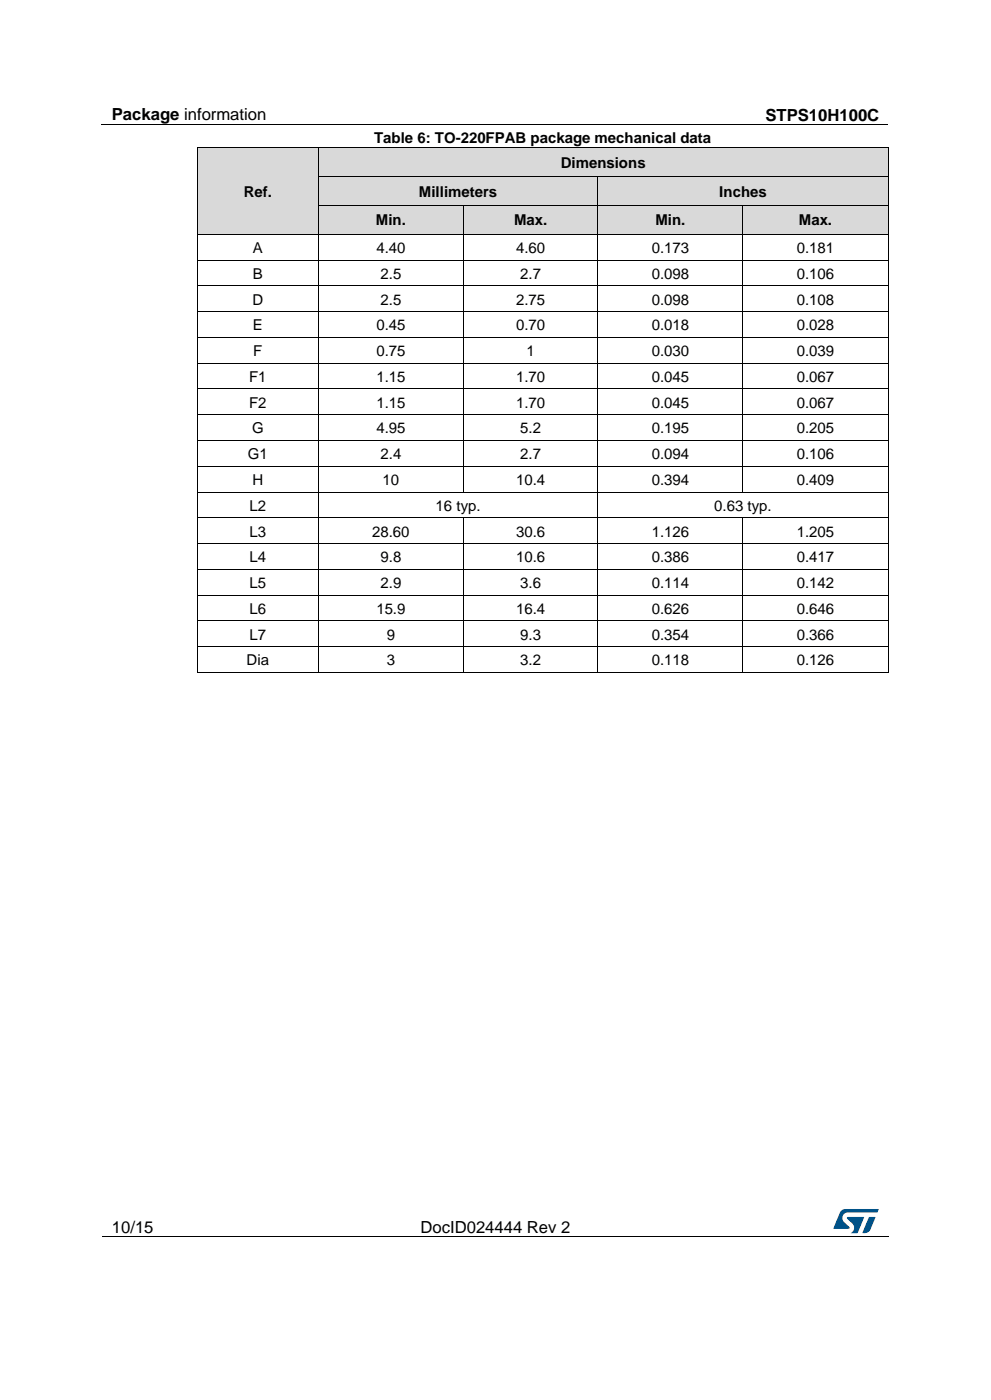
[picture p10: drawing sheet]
<svg xmlns="http://www.w3.org/2000/svg" width="210mm" height="297mm" viewBox="0 0 210 297" stroke-linecap="round" stroke-linejoin="round" font-family="sans-serif">
<path d="M21.5 26.4h166.7M21.5 262.4h166.7" fill="none" stroke="#000" stroke-width=".21"/>
<g fill="#000">
<path d="M104.8 26.4h.2v.1h-.2z" fill-rule="evenodd"/>
<path d="M61.6 262.3h.1v.2h-.1z" fill-rule="evenodd"/>
<path d="M148 262.3h.2v.2h-.2z" fill-rule="evenodd"/>
</g>
<g fill="#005288">
<path d="M178.2 256.9l.6-.4h.4l7 .1-.3 .6h-6.1a1.26 1.26 0 0 0-1.3 1.1 1.26 1.26 0 0 0 .8 1.4l.7 .6v.3l-3.3 .1z"/>
<path d="M184.2 258.2l1.3 .1-1 2.5a1.32 1.32 0 0 1-1.7 .7z"/>
<path d="M179.6 258.2l3.6 .1-1.5 3.3h-1.4a1.35 1.35 0 0 0 .7-1.2 1.35 1.35 0 0 0-.8-1.2l-.6-.6z"/>
</g>
<g fill="#d9d9d9">
<path d="M41.8 31.4h25.7v18.2h-25.7z" fill-rule="evenodd"/>
<path d="M43.7 37.5h21.9v6h-21.9z" fill-rule="evenodd"/>
<path d="M67.5 31.4h120.7v6h-120.7z" fill-rule="evenodd"/>
<path d="M69.4 31.4h116.9v6h-116.9z" fill-rule="evenodd"/>
</g>
<g fill="#000">
<path d="M41.8 31.3v.1z" fill-rule="evenodd"/>
<path d="M41.8 31.3v.1z" fill-rule="evenodd"/>
<path d="M67.4 31.3l.1 .1z" fill-rule="evenodd"/>
<path d="M188.2 31.3l.1 .1z" fill-rule="evenodd"/>
<path d="M188.2 31.3l.1 .1z" fill-rule="evenodd"/>
</g>
<path d="M41.8 31.4v6M41.8 31.4h25.6M67.5 31.4v6M67.5 31.4h120.7M188.2 31.4v6" fill="none" stroke="#000" stroke-width=".21"/>
<g fill="#d9d9d9">
<path d="M67.5 37.5h59.2v6h-59.2z" fill-rule="evenodd"/>
<path d="M69.4 37.5h55.4v6h-55.4z" fill-rule="evenodd"/>
<path d="M126.8 37.5h61.4v6h-61.4z" fill-rule="evenodd"/>
<path d="M128.6 37.5h57.7v6h-57.7z" fill-rule="evenodd"/>
</g>
<g fill="#000">
<path d="M41.8 37.4v.1z" fill-rule="evenodd"/>
<path d="M67.4 37.4l.1 .1z" fill-rule="evenodd"/>
<path d="M126.7 37.4l.1 .1z" fill-rule="evenodd"/>
<path d="M188.2 37.4l.1 .1z" fill-rule="evenodd"/>
</g>
<path d="M41.8 37.5v6M67.5 37.5v6M67.5 37.5h59.2M126.7 37.5v6M126.8 37.5h61.4M188.2 37.5v6" fill="none" stroke="#000" stroke-width=".21"/>
<g fill="#d9d9d9">
<path d="M67.5 43.6h30.7v6h-30.7z" fill-rule="evenodd"/>
<path d="M69.4 43.6h27v6h-27z" fill-rule="evenodd"/>
<path d="M98.3 43.6h28.4v6h-28.4z" fill-rule="evenodd"/>
<path d="M100.2 43.6h24.6v6h-24.6z" fill-rule="evenodd"/>
<path d="M126.8 43.6h30.7v6h-30.7z" fill-rule="evenodd"/>
<path d="M128.6 43.6h27v6h-27z" fill-rule="evenodd"/>
<path d="M157.5 43.6h30.7v6h-30.7z" fill-rule="evenodd"/>
<path d="M159.4 43.6h26.9v6h-26.9z" fill-rule="evenodd"/>
</g>
<g fill="#000">
<path d="M41.7 49.6h.2v.2h-.2z" fill-rule="evenodd"/>
<path d="M41.7 49.6h.2v.2h-.2z" fill-rule="evenodd"/>
<path d="M41.7 55.1h.2v.2h-.2z" fill-rule="evenodd"/>
<path d="M41.8 43.5v.1z" fill-rule="evenodd"/>
<path d="M41.9 49.6h.2v.2h-.2z" fill-rule="evenodd"/>
<path d="M67.4 49.6h.2v.2h-.2z" fill-rule="evenodd"/>
<path d="M67.4 55.1h.2v.2h-.2z" fill-rule="evenodd"/>
<path d="M67.4 43.5l.1 .1z" fill-rule="evenodd"/>
<path d="M67.6 49.6h.1v.2h-.1z" fill-rule="evenodd"/>
<path d="M98.2 49.6h.1v.2h-.1z" fill-rule="evenodd"/>
<path d="M98.2 55.1h.1v.2h-.1z" fill-rule="evenodd"/>
<path d="M98.2 43.5l.1 .1z" fill-rule="evenodd"/>
<path d="M98.3 49.6h.2v.2h-.2z" fill-rule="evenodd"/>
<path d="M126.6 49.6h.2v.2h-.2z" fill-rule="evenodd"/>
<path d="M126.6 55.1h.2v.2h-.2z" fill-rule="evenodd"/>
<path d="M126.7 43.5l.1 .1z" fill-rule="evenodd"/>
<path d="M126.8 49.6h.2v.2h-.2z" fill-rule="evenodd"/>
<path d="M157.4 49.6h.2v.2h-.2z" fill-rule="evenodd"/>
<path d="M157.4 55.1h.2v.2h-.2z" fill-rule="evenodd"/>
<path d="M157.4 43.5l.1 .1z" fill-rule="evenodd"/>
<path d="M157.6 49.6h.1v.2h-.1z" fill-rule="evenodd"/>
<path d="M188.2 49.6h.1v.2h-.1z" fill-rule="evenodd"/>
<path d="M188.2 49.6h.1v.2h-.1z" fill-rule="evenodd"/>
<path d="M188.2 55.1h.1v.2h-.1z" fill-rule="evenodd"/>
<path d="M188.2 43.5l.1 .1z" fill-rule="evenodd"/>
<path d="M41.7 60.5h.2v.2h-.2z" fill-rule="evenodd"/>
<path d="M41.7 66h.2v.2h-.2z" fill-rule="evenodd"/>
<path d="M41.7 71.5h.2v.2h-.2z" fill-rule="evenodd"/>
<path d="M41.7 76.9h.2v.2h-.2z" fill-rule="evenodd"/>
<path d="M67.4 60.5h.2v.2h-.2z" fill-rule="evenodd"/>
<path d="M67.4 66h.2v.2h-.2z" fill-rule="evenodd"/>
<path d="M67.4 71.5h.2v.2h-.2z" fill-rule="evenodd"/>
<path d="M67.4 76.9h.2v.2h-.2z" fill-rule="evenodd"/>
<path d="M98.2 60.5h.1v.2h-.1z" fill-rule="evenodd"/>
<path d="M98.2 66h.1v.2h-.1z" fill-rule="evenodd"/>
<path d="M98.2 71.5h.1v.2h-.1z" fill-rule="evenodd"/>
<path d="M98.2 76.9h.1v.2h-.1z" fill-rule="evenodd"/>
<path d="M126.6 60.5h.2v.2h-.2z" fill-rule="evenodd"/>
<path d="M126.6 66h.2v.2h-.2z" fill-rule="evenodd"/>
<path d="M126.6 71.5h.2v.2h-.2z" fill-rule="evenodd"/>
<path d="M126.6 76.9h.2v.2h-.2z" fill-rule="evenodd"/>
<path d="M157.4 60.5h.2v.2h-.2z" fill-rule="evenodd"/>
<path d="M157.4 66h.2v.2h-.2z" fill-rule="evenodd"/>
<path d="M157.4 71.5h.2v.2h-.2z" fill-rule="evenodd"/>
<path d="M157.4 76.9h.2v.2h-.2z" fill-rule="evenodd"/>
<path d="M188.2 60.5h.1v.2h-.1z" fill-rule="evenodd"/>
<path d="M188.2 66h.1v.2h-.1z" fill-rule="evenodd"/>
<path d="M188.2 71.5h.1v.2h-.1z" fill-rule="evenodd"/>
<path d="M188.2 76.9h.1v.2h-.1z" fill-rule="evenodd"/>
<path d="M41.7 82.4h.2v.2h-.2z" fill-rule="evenodd"/>
<path d="M41.7 87.9h.2v.2h-.2z" fill-rule="evenodd"/>
<path d="M41.7 93.4h.2v.1h-.2z" fill-rule="evenodd"/>
<path d="M41.7 98.8h.2v.2h-.2z" fill-rule="evenodd"/>
<path d="M67.4 82.4h.2v.2h-.2z" fill-rule="evenodd"/>
<path d="M67.4 87.9h.2v.2h-.2z" fill-rule="evenodd"/>
<path d="M67.4 93.4h.2v.1h-.2z" fill-rule="evenodd"/>
<path d="M67.4 98.8h.2v.2h-.2z" fill-rule="evenodd"/>
<path d="M98.2 82.4h.1v.2h-.1z" fill-rule="evenodd"/>
<path d="M98.2 87.9h.1v.2h-.1z" fill-rule="evenodd"/>
<path d="M98.2 93.4h.1v.1h-.1z" fill-rule="evenodd"/>
<path d="M98.2 98.8h.1v.2h-.1z" fill-rule="evenodd"/>
<path d="M126.6 82.4h.2v.2h-.2z" fill-rule="evenodd"/>
<path d="M126.6 87.9h.2v.2h-.2z" fill-rule="evenodd"/>
<path d="M126.6 93.4h.2v.1h-.2z" fill-rule="evenodd"/>
<path d="M126.6 98.8h.2v.2h-.2z" fill-rule="evenodd"/>
<path d="M157.4 82.4h.2v.2h-.2z" fill-rule="evenodd"/>
<path d="M157.4 87.9h.2v.2h-.2z" fill-rule="evenodd"/>
<path d="M157.4 93.4h.2v.1h-.2z" fill-rule="evenodd"/>
<path d="M157.4 98.8h.2v.2h-.2z" fill-rule="evenodd"/>
<path d="M188.2 82.4h.1v.2h-.1z" fill-rule="evenodd"/>
<path d="M188.2 87.9h.1v.2h-.1z" fill-rule="evenodd"/>
<path d="M188.2 93.4h.1v.1h-.1z" fill-rule="evenodd"/>
<path d="M188.2 98.8h.1v.2h-.1z" fill-rule="evenodd"/>
<path d="M41.7 104.3h.2v.2h-.2z" fill-rule="evenodd"/>
<path d="M41.7 109.8h.2v.1h-.2z" fill-rule="evenodd"/>
<path d="M41.7 115.2h.2v.2h-.2z" fill-rule="evenodd"/>
<path d="M67.4 104.3h.2v.2h-.2z" fill-rule="evenodd"/>
<path d="M67.4 109.8h.2v.1h-.2z" fill-rule="evenodd"/>
<path d="M67.4 115.2h.2v.2h-.2z" fill-rule="evenodd"/>
<path d="M98.2 104.3h.1v.2h-.1z" fill-rule="evenodd"/>
<path d="M98.2 109.8h.1v.1h-.1z" fill-rule="evenodd"/>
<path d="M98.2 115.2h.1v.2h-.1z" fill-rule="evenodd"/>
<path d="M126.6 104.3h.2v.2h-.2z" fill-rule="evenodd"/>
<path d="M126.6 109.8h.2v.1h-.2z" fill-rule="evenodd"/>
<path d="M126.6 115.2h.2v.2h-.2z" fill-rule="evenodd"/>
<path d="M157.4 104.3h.2v.2h-.2z" fill-rule="evenodd"/>
<path d="M157.4 109.8h.2v.1h-.2z" fill-rule="evenodd"/>
<path d="M157.4 115.2h.2v.2h-.2z" fill-rule="evenodd"/>
<path d="M188.2 104.3h.1v.2h-.1z" fill-rule="evenodd"/>
<path d="M188.2 109.8h.1v.1h-.1z" fill-rule="evenodd"/>
<path d="M188.2 115.2h.1v.2h-.1z" fill-rule="evenodd"/>
<path d="M41.7 120.7h.2v.2h-.2z" fill-rule="evenodd"/>
<path d="M41.7 126.2h.2v.1h-.2z" fill-rule="evenodd"/>
<path d="M41.7 131.6h.2v.2h-.2z" fill-rule="evenodd"/>
<path d="M41.7 137.1h.2v.2h-.2z" fill-rule="evenodd"/>
<path d="M67.4 120.7h.2v.2h-.2z" fill-rule="evenodd"/>
<path d="M67.4 126.2h.2v.1h-.2z" fill-rule="evenodd"/>
<path d="M67.4 131.6h.2v.2h-.2z" fill-rule="evenodd"/>
<path d="M67.4 137.1h.2v.2h-.2z" fill-rule="evenodd"/>
<path d="M98.2 120.7h.1v.2h-.1z" fill-rule="evenodd"/>
<path d="M98.2 126.2h.1v.1h-.1z" fill-rule="evenodd"/>
<path d="M98.2 131.6h.1v.2h-.1z" fill-rule="evenodd"/>
<path d="M98.2 137.1h.1v.2h-.1z" fill-rule="evenodd"/>
<path d="M126.6 120.7h.2v.2h-.2z" fill-rule="evenodd"/>
<path d="M126.6 126.2h.2v.1h-.2z" fill-rule="evenodd"/>
<path d="M126.6 131.6h.2v.2h-.2z" fill-rule="evenodd"/>
<path d="M126.6 137.1h.2v.2h-.2z" fill-rule="evenodd"/>
<path d="M157.4 120.7h.2v.2h-.2z" fill-rule="evenodd"/>
<path d="M157.4 126.2h.2v.1h-.2z" fill-rule="evenodd"/>
<path d="M157.4 131.6h.2v.2h-.2z" fill-rule="evenodd"/>
<path d="M157.4 137.1h.2v.2h-.2z" fill-rule="evenodd"/>
<path d="M188.2 120.7h.1v.2h-.1z" fill-rule="evenodd"/>
<path d="M188.2 126.2h.1v.1h-.1z" fill-rule="evenodd"/>
<path d="M188.2 131.6h.1v.2h-.1z" fill-rule="evenodd"/>
<path d="M188.2 137.1h.1v.2h-.1z" fill-rule="evenodd"/>
<path d="M41.7 142.6h.2v.1h-.2z" fill-rule="evenodd"/>
<path d="M41.7 142.6h.2v.1h-.2z" fill-rule="evenodd"/>
<path d="M67.4 142.6h.2v.1h-.2z" fill-rule="evenodd"/>
<path d="M98.2 142.6h.1v.1h-.1z" fill-rule="evenodd"/>
<path d="M126.6 142.6h.2v.1h-.2z" fill-rule="evenodd"/>
<path d="M157.4 142.6h.2v.1h-.2z" fill-rule="evenodd"/>
<path d="M188.2 142.6h.1v.1h-.1z" fill-rule="evenodd"/>
<path d="M188.2 142.6h.1v.1h-.1z" fill-rule="evenodd"/>
</g>
<g fill="none" stroke="#000" stroke-width=".21">
<path d="M41.8 43.6v6M41.8 49.8v5.3M41.8 55.3v5.2M41.9 55.2h25.5M42.1 49.7h25.3M67.5 43.6v6M67.5 49.8v5.3M67.5 55.3v5.2M67.5 43.6h30.7M67.6 55.2h30.6M67.7 49.7h30.5M98.3 49.8v5.3"/>
<path d="M98.3 55.3v5.2M98.3 43.6v6M98.3 43.6h28.4M98.3 55.2h28.3M98.5 49.7h28.1M126.7 43.6v6M126.7 49.8v5.3M126.7 55.3v5.2M126.8 43.6h30.6M126.8 55.2h30.6M127 49.7h30.4M157.5 43.6v6"/>
<path d="M157.5 49.8v5.3M157.5 55.3v5.2M157.5 43.6h30.7M157.6 55.2h30.6M157.7 49.7h30.5M188.2 43.6v6M188.2 49.8v5.3M188.2 55.3v5.2M41.8 60.7v5.3M41.8 66.2v5.3M41.8 71.7v5.2M41.8 77.1v5.3"/>
<path d="M41.9 60.6h25.5M41.9 66.1h25.5M41.9 71.6h25.5M41.9 77h25.5M67.5 60.7v5.3M67.5 66.2v5.3M67.5 71.7v5.2M67.5 77.1v5.3M67.6 60.6h30.6M67.6 66.1h30.6M67.6 71.6h30.6M67.6 77h30.6"/>
<path d="M98.3 60.7v5.3M98.3 66.2v5.3M98.3 71.7v5.2M98.3 77.1v5.3M98.3 60.6h28.3M98.3 66.1h28.3M98.3 71.6h28.3M98.3 77h28.3M126.7 60.7v5.3M126.7 66.2v5.3M126.7 71.7v5.2M126.7 77.1v5.3"/>
<path d="M126.8 60.6h30.6M126.8 66.1h30.6M126.8 71.6h30.6M126.8 77h30.6M157.5 60.7v5.3M157.5 66.2v5.3M157.5 71.7v5.2M157.5 77.1v5.3M157.6 60.6h30.6M157.6 66.1h30.6M157.6 71.6h30.6M157.6 77h30.6"/>
<path d="M188.2 60.7v5.3M188.2 66.2v5.3M188.2 71.7v5.2M188.2 77.1v5.3M41.8 82.6v5.3M41.8 88.1v5.3M41.8 93.5v5.3M41.8 99v5.3M41.9 82.5h25.5M41.9 88h25.5M41.9 93.4h25.5M41.9 98.9h25.5"/>
<path d="M67.5 82.6v5.3M67.5 88.1v5.3M67.5 93.5v5.3M67.5 99v5.3M67.6 82.5h30.6M67.6 88h30.6M67.6 93.4h30.6M67.6 98.9h30.6M98.3 82.6v5.3M98.3 88.1v5.3M98.3 93.5v5.3M98.3 99v5.3"/>
<path d="M98.3 82.5h28.3M98.3 88h28.3M98.3 93.4h28.3M98.3 98.9h28.3M126.7 82.6v5.3M126.7 88.1v5.3M126.7 93.5v5.3M126.7 99v5.3M126.8 82.5h30.6M126.8 88h30.6M126.8 93.4h30.6M126.8 98.9h30.6"/>
<path d="M157.5 82.6v5.3M157.5 88.1v5.3M157.5 93.5v5.3M157.5 99v5.3M157.6 82.5h30.6M157.6 88h30.6M157.6 93.4h30.6M157.6 98.9h30.6M188.2 82.6v5.3M188.2 88.1v5.3M188.2 93.5v5.3M188.2 99v5.3"/>
<path d="M41.8 104.5v5.3M41.8 109.9v5.3M41.8 115.4v5.3M41.9 104.4h25.5M41.9 109.8h25.5M41.9 115.3h25.5M67.5 104.5v5.3M67.5 109.9v5.3M67.5 115.4v5.3M67.6 104.4h30.6M67.6 109.8h30.6M67.6 115.3h30.6"/>
<path d="M98.3 109.9v5.3M98.3 115.4v5.3M98.3 104.4h28.3M98.3 109.8h28.3M98.3 115.3h28.3M126.7 104.5v5.3M126.7 109.9v5.3M126.7 115.4v5.3M126.8 104.4h30.6M126.8 109.8h30.6M126.8 115.3h30.6M157.5 109.9v5.3"/>
<path d="M157.5 115.4v5.3M157.6 104.4h30.6M157.6 109.8h30.6M157.6 115.3h30.6M188.2 104.5v5.3M188.2 109.9v5.3M188.2 115.4v5.3M41.8 120.9v5.3M41.8 126.3v5.3M41.8 131.8v5.3M41.8 137.3v5.3M41.9 120.8h25.5"/>
<path d="M41.9 126.2h25.5M41.9 131.7h25.5M41.9 137.2h25.5M67.5 120.9v5.3M67.5 126.3v5.3M67.5 131.8v5.3M67.5 137.3v5.3M67.6 120.8h30.6M67.6 126.2h30.6M67.6 131.7h30.6M67.6 137.2h30.6M98.3 120.9v5.3"/>
<path d="M98.3 126.3v5.3M98.3 131.8v5.3M98.3 137.3v5.3M98.3 120.8h28.3M98.3 126.2h28.3M98.3 131.7h28.3M98.3 137.2h28.3M126.7 120.9v5.3M126.7 126.3v5.3M126.7 131.8v5.3M126.7 137.3v5.3M126.8 120.8h30.6"/>
<path d="M126.8 126.2h30.6M126.8 131.7h30.6M126.8 137.2h30.6M157.5 120.9v5.3M157.5 126.3v5.3M157.5 131.8v5.3M157.5 137.3v5.3M157.6 120.8h30.6M157.6 126.2h30.6M157.6 131.7h30.6M157.6 137.2h30.6M188.2 120.9v5.3"/>
<path d="M188.2 126.3v5.3M188.2 131.8v5.3M188.2 137.3v5.3M41.9 142.6h25.5M67.6 142.6h30.6M98.3 142.6h28.3M126.8 142.6h30.6M157.6 142.6h30.6"/>
</g>
<g font-size="3.5">
<text x="23.7" y="25.5">Package information</text>
<text x="162.2" y="25.6">STPS10H100C</text>
<text x="23.7" y="261.5">10/15</text>
<text x="89.1" y="261.5">DocID024444 Rev 2</text>
</g>
<g font-size="3.2">
<text x="79.3" y="30.3">Table 6: TO-220FPAB package mechanical data</text>
<text x="118.9" y="35.6">Dimensions</text>
<text x="51.7" y="41.7">Ref.</text>
<text x="88.8" y="41.7">Millimeters</text>
<text x="152.5" y="41.7">Inches</text>
<text x="79.7" y="47.8">Min.</text>
<text x="109" y="47.8">Max.</text>
<text x="138.9" y="47.8">Min.</text>
<text x="169.3" y="47.8">Max.</text>
<text x="53.6" y="53.7">A</text>
<text x="79.8" y="53.7">4.40</text>
<text x="109.4" y="53.7">4.60</text>
<text x="138.1" y="53.7">0.173</text>
<text x="168.9" y="53.7">0.181</text>
<text x="53.6" y="59.1">B</text>
<text x="80.7" y="59.1">2.5</text>
<text x="110.3" y="59.1">2.7</text>
<text x="138.1" y="59.1">0.098</text>
<text x="168.9" y="59.1">0.106</text>
<text x="53.5" y="64.6">D</text>
<text x="80.7" y="64.6">2.5</text>
<text x="109.4" y="64.6">2.75</text>
<text x="138.1" y="64.6">0.098</text>
<text x="168.9" y="64.6">0.108</text>
<text x="53.6" y="70.1">E</text>
<text x="79.8" y="70.1">0.45</text>
<text x="109.4" y="70.1">0.70</text>
<text x="138.1" y="70.1">0.018</text>
<text x="168.9" y="70.1">0.028</text>
<text x="53.7" y="75.6">F</text>
<text x="79.8" y="75.6">0.75</text>
<text x="111.6" y="75.6">1</text>
<text x="138.1" y="75.6">0.030</text>
<text x="168.9" y="75.6">0.039</text>
<text x="52.8" y="81">F1</text>
<text x="79.8" y="81">1.15</text>
<text x="109.4" y="81">1.70</text>
<text x="138.1" y="81">0.045</text>
<text x="168.9" y="81">0.067</text>
<text x="52.8" y="86.5">F2</text>
<text x="79.8" y="86.5">1.15</text>
<text x="109.4" y="86.5">1.70</text>
<text x="138.1" y="86.5">0.045</text>
<text x="168.9" y="86.5">0.067</text>
<text x="53.4" y="92">G</text>
<text x="79.8" y="92">4.95</text>
<text x="110.3" y="92">5.2</text>
<text x="138.1" y="92">0.195</text>
<text x="168.9" y="92">0.205</text>
<text x="52.5" y="97.4">G1</text>
<text x="80.7" y="97.4">2.4</text>
<text x="110.3" y="97.4">2.7</text>
<text x="138.1" y="97.4">0.094</text>
<text x="168.9" y="97.4">0.106</text>
<text x="53.5" y="102.9">H</text>
<text x="81.1" y="102.9">10</text>
<text x="109.4" y="102.9">10.4</text>
<text x="138.1" y="102.9">0.394</text>
<text x="168.9" y="102.9">0.409</text>
<text x="52.9" y="108.4">L2</text>
<text x="52.9" y="113.8">L3</text>
<text x="78.9" y="113.8">28.60</text>
<text x="92.3" y="108.4">16 typ.</text>
<text x="109.4" y="113.8">30.6</text>
<text x="138.1" y="113.8">1.126</text>
<text x="151.4" y="108.4">0.63 typ.</text>
<text x="168.9" y="113.8">1.205</text>
<text x="52.9" y="119.3">L4</text>
<text x="80.7" y="119.3">9.8</text>
<text x="109.4" y="119.3">10.6</text>
<text x="138.1" y="119.3">0.386</text>
<text x="168.9" y="119.3">0.417</text>
<text x="52.9" y="124.8">L5</text>
<text x="80.7" y="124.8">2.9</text>
<text x="110.3" y="124.8">3.6</text>
<text x="138.1" y="124.8">0.114</text>
<text x="168.9" y="124.8">0.142</text>
<text x="52.9" y="130.2">L6</text>
<text x="79.8" y="130.2">15.9</text>
<text x="109.4" y="130.2">16.4</text>
<text x="138.1" y="130.2">0.626</text>
<text x="168.9" y="130.2">0.646</text>
<text x="52.9" y="135.7">L7</text>
<text x="82" y="135.7">9</text>
<text x="110.3" y="135.7">9.3</text>
<text x="138.1" y="135.7">0.354</text>
<text x="168.9" y="135.7">0.366</text>
<text x="52.3" y="141.2">Dia</text>
<text x="82" y="141.2">3</text>
<text x="110.3" y="141.2">3.2</text>
<text x="138.1" y="141.2">0.118</text>
<text x="168.9" y="141.2">0.126</text>
</g>
</svg>
